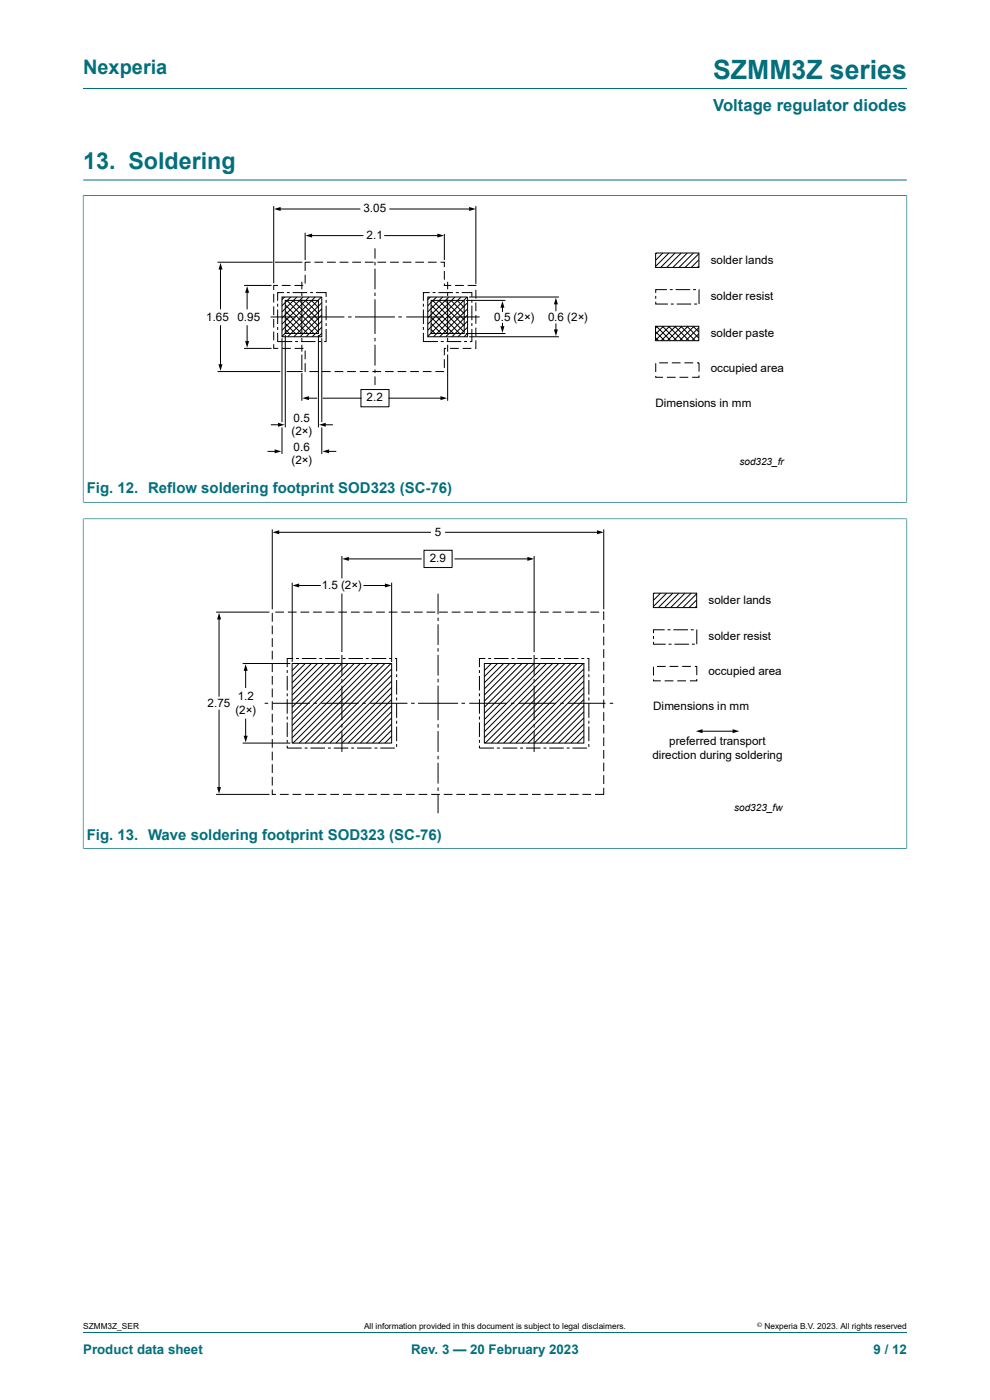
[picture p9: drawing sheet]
<svg xmlns="http://www.w3.org/2000/svg" width="210mm" height="297mm" viewBox="0 0 210 297" stroke-linecap="round" stroke-linejoin="round" font-family="sans-serif">
<path d="M17.6 18.8h174.8M17.6 38.2h174.8M17.6 41.5h174.8M17.6 41.4v65.2M192.4 41.4v65.2M17.6 110.1h174.8M17.6 106.5h174.8M17.6 110v70M192.4 110v70M17.6 180h174.8M17.6 282.6h174.8" fill="none" stroke="#036f7b" stroke-width=".21"/>
<g fill="none" stroke="#000" stroke-width=".21">
<path d="M46.1 55.6h11.7M46.8 56.9v8.6M58.1 43.7v16.4M58.3 55.6h5.8M59.2 44.3h17.1M64 59.8v1.6M64.7 49.4v5.8M64.7 58.3v1.9M65.9 55.6h-1.2v1.9M65.9 50h11.1M66.7 55.6h1.9M69.4 55.6h1.8"/>
<path d="M72 55.6h1.9M74.7 55.6h1.9M77.4 55.6h1.8M79.5 52.7v2.2M79.5 55.6v.7M79.5 57v4.4M80.1 55.6h1.8M81.6 50h11.5M82.7 44.3h17.1M82.7 55.6h1.9M85.4 55.6h1.9M88.1 55.6h1.8"/>
<path d="M90.8 55.6h1.8M93.4 55.6h.9v1.1M94.3 49.6v5.6M94.3 57.5v1.8M95 59.8v1.6M100.9 43.7v16.5M139.1 53.7h9.2v3h-9.2zM139.3 53.7l-.2 .2M140.6 53.7l-1.5 1.5M141.9 53.7l-2.8 2.8M143.2 53.7l-3.1 3M144.5 53.7l-3.1 3"/>
<path d="M145.8 53.7l-3.1 3M147.1 53.7l-3.1 3M148.3 56.4l-.4 .3M148.3 55.1l-1.7 1.6M148.3 53.8l-3 2.9M46.1 78.8h13.4M46.8 69.1v8.5M51.8 60.6h5.8M51.8 73.9h5.8M52.4 61.8v3.7M52.4 69.1v3.5M57.4 67.2h5.3"/>
<path d="M58.1 73v.9h.9M58.1 62.3v1.9M58.1 65v1.9M58.1 67.7v1.8M58.1 70.3v1.9M58.9 70.6v1.9h3.1M58.9 64.4v.7M58.9 65.7v3.1M58.9 69.4v.6M59 60.6h-.9v.9M59.8 60.6h1.8M59.8 63h8.5v8.4h-8.5z"/>
<path d="M59.8 71.8v17.7M59.8 73.9h1.9M60.2 62.1h-1.3v1.7M60.4 63l-.6 .6M60.5 63.7h7v7.1h-7zM60.5 71.1v19.6M60.5 64.7l6.1 6.1M60.5 66l4.8 4.8M60.5 67.3l3.5 3.5M60.5 68.6l2.2 2.2M60.5 69.9l.9 .9M60.8 78.8h3.4"/>
<path d="M60.8 63.7l6.7 6.7M60.9 62.1h.6M61.7 63l-1.9 1.9M62.1 62.1h3.1M62.1 63.7l5.4 5.4M62.5 60.6h1.8M62.5 73.9h1.9M62.6 72.5h.6M63 63l-3.2 3.2M63.4 63.7l4.1 4.1M63.5 67.2h.7M63.8 72.5h3.1"/>
<path d="M64 62.1v.7M64 63.5v7.4M64 71.7v.7M64 73.2v1.4M64 75.2v3.3M64 79.1v5.9M64.3 63l-4.5 4.5M64.7 77l.1 1.8M64.7 74.4v1.8M64.7 63.7l2.8 2.8M65.1 67.2h7.9M65.6 63l-5.8 5.8"/>
<path d="M65.6 78.8h1.9M65.8 62.1h.6M66 63.7l1.5 1.5M66.9 63l-7.1 7.1M67 62.1h2.2v.9M67.3 63.7l.2 .2M67.5 72.5h.7M67.5 71.1v19.6M68.2 63l-8.4 8.4M68.3 69.4l-2.1 2M68.3 68.1l-3.4 3.3M68.3 66.8l-4.7 4.6"/>
<path d="M68.3 65.5l-6 5.9M68.3 64.2l-7.3 7.2M68.3 70.7l-.8 .7M68.3 71.8v17.7M68.3 78.8h1.8M69.2 69.8v2.7h-.4M69.2 63.6v.6M69.2 64.9v3M69.2 68.6v.6M71 78.8h1.8M73.6 78.8h1.9M73.8 67.2h.8"/>
<path d="M75.3 67.2h8.5M76.3 78.8h1.9M79 78.8h1.8M79.5 62.1v.7M79.5 63.5v7.3M79.5 71.7v.7M79.5 73.1v4.5M79.5 78.4v.7M79.5 79.9v1.8M81.7 78.8h1.8M84.3 78.8h1.9M84.5 67.2h.7"/>
<path d="M86.2 67.2h7.9M87 78.8h1.9M89.7 78.8h1.8M89.8 70.6v1.9h3.1M89.8 64.4v.7M89.8 65.7v3.1M89.8 69.4v.6M90.7 63h8.5v8.4h-8.5zM91.1 62.1h-1.3v1.7M91.3 63l-.6 .6M91.4 63.7h7.1v7.1h-7.1zM91.4 64.7l6.1 6.1"/>
<path d="M91.4 66l4.8 4.8M91.4 67.3l3.5 3.5M91.4 68.6l2.2 2.2M91.4 69.9l.9 .9M91.8 63.7l6.7 6.7M91.8 62.1h.6M92.4 78.8h1.8M92.6 63l-1.9 1.9M93 62.1h3.1M93.1 63.7l5.4 5.4M93.5 72.5h.6M93.9 63l-3.2 3.2"/>
<path d="M94.3 60.2v.4h1.4M94.3 76.2v1.8M94.4 63.7l4.1 4.1M94.6 73.9h-.3v1.5M94.7 72.5h3.1M95 62.1v.7M95 63.5v7.4M95 71.7v.7M95 73.2v1.4M95 75.2v9.8M95 67.2h.7M95.2 63l-4.5 4.5"/>
<path d="M95.5 73.9h1.8M95.7 63.7l2.8 2.8M96.5 63l-5.8 5.8M96.5 60.6h1.9M96.7 67.2h5M96.7 62.1h.6M97 63.7l1.5 1.5M97.8 63l-7.1 7.1M97.9 62.1h2.2v.9M98.1 73.9h1.9M98.3 63.7l.2 .2M98.4 72.5h.7"/>
<path d="M98.8 63.7h8.4M98.8 70.8h8.4M99.1 63l-8.4 8.4M99.2 69.4l-2 2M99.2 68.1l-3.3 3.3M99.2 66.8l-4.6 4.6M99.2 65.5l-5.9 5.9M99.2 64.2l-7.2 7.2M99.2 70.7l-.7 .7M99.2 60.6h1.7v.1M99.5 63h19.1M99.5 71.4h19.1"/>
<path d="M100.1 69.8v2.7h-.4M100.1 63.6v.6M100.1 64.9v3M100.1 68.6v.6M100.9 72.2v1.7h-.1M100.9 61.5v1.8M100.9 64.2v1.8M100.9 66.8v1.9M100.9 69.5v1.9M106.6 65v1.1M106.6 68.6v.9M117.9 64.3v1.6"/>
<path d="M117.9 68.7v1.5M139 69.2h9.2v3.1h-9.2zM139 70.3l2 2M139 71.6l.7 .7M139.1 64v.5h2.6M139.1 79.7v.3h1.5M139.1 62.8v.6M139.1 77.1v1.8M139.2 69.2l3.1 3.1M139.4 69.2l-.4 .4M139.8 77h1.9M140.5 69.2l3.1 3.1"/>
<path d="M140.7 69.2l-1.7 1.7M141.5 61.4h-2.4v.8M141.8 69.2l3.1 3.1M142 69.2l-3 3M142.1 61.4h.6M142.3 64.5h.6M142.5 77h1.9M143.1 69.2l3.1 3.1M143.3 61.4h3.1M143.3 69.2l-3 3.1M143.5 64.5h3.1M144.4 69.2l3.1 3.1"/>
<path d="M144.6 69.2l-3 3.1M145.2 77h1.8M145.7 69.2l2.5 2.5M145.9 69.2l-3 3.1M147 69.2l1.2 1.2M147 61.4h.6M147.2 69.2l-3 3.1M147.2 64.5h.7M147.9 77h.4v1.8M148.2 72.1l-.2 .2M148.2 70.8l-1.4 1.5M148.2 69.5l-2.7 2.8"/>
<path d="M148.3 61.4v3.1M148.3 79.7v.3h-1.5M56.9 95.8h1.6M57.6 90.1h1.6M59.8 90.7v5.6M65.3 84.5h1.9M68.3 90.7v5.6M68.6 84.5h8M68.8 90.1h1.7M69.5 95.8h1.7M76.6 82.6h5.9v3.7h-5.9zM82.5 84.5h11.2"/>
<path d="M141.5 80h1.8M144.1 80h1.9M57.8 112.3v17M58.9 112.9h32.4M72.5 118v4.7M73.7 118.6h15.6M89.9 116.7h6v3.7h-6zM94.5 112.9h32.4M96.5 118.6h15.7M113.3 118v20.3M128.1 112.3v17M45.8 129.9h11.4"/>
<path d="M46.5 131.1v16.6M57.8 130v1.9M57.8 132.7v1.9M57.8 135.4v1.8M57.8 138.1v1.8M58.4 129.9h1.8M61.1 129.9h1.8M62 123.6v16.8M62.2 139.7h-1.3v1.8M62.8 139.7h.6M63.2 124.2h4.7M63.7 129.9h1.9"/>
<path d="M64 139.7h3.1M66.4 129.9h1.9M67.7 139.7h.6M69 139.7h3M69.1 129.9h1.8M71.8 129.9h1.8M72.5 125.9v12.4M72.5 138.9v4.4M72.7 139.7h.6M73.9 139.7h3.1M74.4 129.9h1.9M77.1 129.9h1.9"/>
<path d="M77.2 124.2h4.7M77.6 139.7h.6M78.8 139.7h3.1M79.8 129.9h1.8M82.5 129.9h1.8M82.5 139.7h.7M83.1 123.6v16.8M83.8 139.7h.3v2.7M85.1 129.9h1.9M87.8 129.9h1.9M90.5 129.9h1.8M92.9 125.9v4.4"/>
<path d="M92.9 131v.7M92.9 132.4v4.4M92.9 137.5v.7M92.9 138.9v4.4M93.1 129.9h1.9M95.8 129.9h1.9M98.5 129.9h1.8M101.2 129.9h1.8M103 139.7h-1.3v1.8M103.6 139.7h.6M103.8 129.9h1.9M104.8 139.7h3.1"/>
<path d="M106.5 129.9h1.9M108.5 139.7h.6M109.2 129.9h1.8M109.7 139.7h3.1M111.9 129.9h1.8M113.3 138.9v4.4M113.4 139.7h.7M114.5 129.9h1.9M114.7 139.7h3.1M117.2 129.9h1.9M118.4 139.7h.6M119.6 139.7h3.1"/>
<path d="M119.9 129.9h1.8M122.6 129.9h1.8M123.3 139.7h.6M124.5 139.7h.4v2.7M125.2 129.9h1.9M127.9 129.9h.2v1.6M128.1 132.4v1.8M128.1 135v1.9M128.1 137.7v1.9M138.6 125.8h9.2v3.1h-9.2zM138.6 136.2v.5h2.6M138.6 134.9v.7"/>
<path d="M138.8 125.8l-.2 .3M140.1 125.8l-1.5 1.6M141 133.6h-2.4v.7M141.4 125.8l-2.8 2.9M141.6 133.6h.6M141.8 136.7h.6M142.7 125.8l-3 3.1M142.8 133.6h3.1M143.1 136.7h3M144 125.8l-3 3.1M145.3 125.8l-3 3.1M146.5 133.6h.7"/>
<path d="M146.6 125.8l-3 3.1M146.8 136.7h.6M147.8 133.6v3.1M147.8 128.6l-.3 .3M147.8 127.3l-1.6 1.6M147.8 126l-2.9 2.9M46.5 150.7v16.6M51.5 140.8h10.1M51.5 157.6h10.1M52.1 142v3.9M52.1 152.5v3.9M56.1 149.2h.8"/>
<path d="M57.8 140.7v1.9M57.8 143.4v1.9M57.8 146.1v1.8M57.8 148.8v1.8M57.8 151.4v1.9M57.8 154.1v1.9M57.8 156.8v1.8M57.8 159.5v1.8M57.8 149.2h7.9M60.9 158.2v.5h3.1M60.9 142.1v.7M60.9 143.4v3.1"/>
<path d="M60.9 147.1v.6M60.9 148.3v3.1M60.9 152v.6M60.9 153.3v3M60.9 157v.6M62 140.8h21.1v16.8h-21.1zM63.5 140.8l-1.5 1.4M64.6 158.7h.6M64.8 140.8l-2.8 2.7M65.9 158.7h3M66.1 140.8l-4.1 4M66.5 149.2h.7"/>
<path d="M67.4 140.8l-5.4 5.3M68.2 149.2h7.9M68.7 140.8l-6.7 6.6M69.6 158.7h.6M69.9 140.8l-7.9 7.9M70.8 158.7h3.1M71.2 140.8l-9.2 9.2M72.5 144v.8M72.5 145.4v7.4M72.5 153.6v.8M72.5 155.1v4.4M72.5 140.8l-10.5 10.5"/>
<path d="M73.8 140.8l-11.8 11.8M74.5 158.7h.6M75.1 140.8l-13.1 13.1M75.7 158.7h3.1M76.4 140.8l-14.4 14.4M76.9 149.2h.7M77.7 140.8l-15.7 15.7M78.5 149.2h7.9M79 140.8l-16.8 16.8M79.4 158.7h.7M80.3 140.8l-16.8 16.8M80.7 158.7h3.1"/>
<path d="M81.6 140.8l-16.9 16.8M82.9 140.8l-16.9 16.8M83.1 145.8l-11.9 11.8M83.1 144.5l-13.2 13.1M83.1 143.2l-14.5 14.4M83.1 141.9l-15.8 15.7M83.1 151l-6.7 6.6M83.1 149.7l-8 7.9M83.1 148.4l-9.3 9.2M83.1 147.1l-10.5 10.5M83.1 156.2l-1.5 1.4M83.1 154.9l-2.8 2.8"/>
<path d="M83.1 153.6l-4.1 4M83.1 152.3l-5.4 5.3M84.1 143v.7M84.1 144.3v3.1M84.1 148v.6M84.1 149.2v3.1M84.1 152.9v.6M84.1 154.1v3.1M84.1 157.8v.7M87.2 149.2h.8M88.7 149.2h8.5M92.9 144v.8"/>
<path d="M92.9 145.4v7.4M92.9 153.6v.8M92.9 155.1v4.4M97.9 149.2h.7M99.6 149.2h7.9M101.7 158.2v.5h3.1M101.7 142.2v.6M101.7 143.4v3.1M101.7 147.1v.6M101.7 148.3v3.1M101.7 152v.6M101.7 153.3v3"/>
<path d="M101.7 157v.6M102.7 140.8h21.2v16.8h-21.2zM104.2 140.8l-1.5 1.4M105.4 158.7h.6M105.5 140.8l-2.8 2.7M106.6 158.7h3.1M106.8 140.8l-4.1 4M108.1 140.8l-5.4 5.3M108.4 149.2h.7M109.4 140.8l-6.7 6.6M110 149.2h7.9M110.3 158.7h.7"/>
<path d="M110.7 140.8l-8 7.9M111.6 158.7h3.1M112 140.8l-9.3 9.2M113.3 144v.8M113.3 145.4v7.4M113.3 153.6v.8M113.3 155.1v4.4M113.3 140.8l-10.6 10.5M114.6 140.8l-11.9 11.8M115.3 158.7h.6M115.9 140.8l-13.2 13.1M116.5 158.7h3.1"/>
<path d="M117.2 140.8l-14.5 14.4M118.5 140.8l-15.8 15.7M118.9 149.2h.7M119.8 140.8l-16.9 16.8M120.2 158.7h.6M120.5 149.2h7.9M121.1 140.8l-16.9 16.8M121.4 158.7h3.1M122.4 140.8l-16.9 16.8M123.7 140.8l-16.9 16.8M123.9 145.8l-11.9 11.8M123.9 144.5l-13.2 13.1"/>
<path d="M123.9 143.2l-14.5 14.4M123.9 141.9l-15.8 15.7M123.9 151l-6.7 6.6M123.9 149.7l-8 7.9M123.9 148.4l-9.3 9.2M123.9 147.1l-10.6 10.5M123.9 156.2l-1.5 1.4M123.9 154.9l-2.8 2.8M123.9 153.6l-4.1 4M123.9 152.3l-5.4 5.3M124.9 143v.7M124.9 144.3v3.1"/>
<path d="M124.9 148v.6M124.9 149.2v3.1M124.9 152.9v.6M124.9 154.1v3.1M124.9 157.8v.7M128.1 140.4v1.8M128.1 143.1v1.8M128.1 145.7v1.9M128.1 148.4v1.9M128.1 151.1v1.8M128.1 153.8v1.8M128.1 156.4v1.9"/>
<path d="M128.1 159.1v1.9M129.3 149.2h.8M138.6 144.1v.3h1.6M138.6 141.5v1.8M139.4 141.4h1.8M141 144.4h1.8M142 141.4h1.9M143.7 144.4h1.8M144.7 141.4h1.9M147.4 141.4h.4v1.8M147.8 144v.4h-1.5M148.4 155.1h7.3"/>
<path d="M45.8 168.5h11.4M57.8 167.5v1h.8M57.8 162.1v1.9M57.8 164.8v1.8M59.4 168.5h1.8M62 168.5h1.9M64.7 168.5h1.9M67.4 168.5h1.8M70.1 168.5h1.8M72.7 168.5h1.9M75.4 168.5h1.9M78.1 168.5h1.8"/>
<path d="M80.8 168.5h1.8M83.4 168.5h1.9M86.1 168.5h1.9M88.8 168.5h1.8M91.5 168.5h1.8M92.9 160.3v.8M92.9 161.8v4.4M92.9 167.1v.7M92.9 168.5v4M94.1 168.5h1.9M96.8 168.5h1.9M99.5 168.5h1.8"/>
<path d="M102.2 168.5h1.8M104.8 168.5h1.9M107.5 168.5h1.9M110.2 168.5h1.8M112.8 168.5h1.9M115.5 168.5h1.9M118.2 168.5h1.8M120.9 168.5h1.8M123.5 168.5h1.9M128.1 167.1v1.4h-1.9M128.1 161.8v1.8M128.1 164.5v1.8"/>
</g>
<g fill="#000">
<path d="M46.8 55.8l.4 1.4h-.8zM58.1 44.3l1.4-.4v.9zM64.8 50l1.4-.4v.8zM92.8 49.6l1.4 .4-1.4 .4zM99.5 43.9l1.4 .4-1.4 .5zM46.3 77.3h.9l-.4 1.4zM52.4 60.7l.4 1.4h-.8zM52 72.4h.8l-.4 1.4zM106.6 63.9l.4 1.4h-.8zM106.2 69.2h.8l-.4 1.4zM117.9 63.2l.4 1.4h-.8zM117.5 69.9h.8l-.4 1.4z"/>
<path d="M58.3 95.3l1.4 .5-1.4 .4zM59 89.7l1.4 .4-1.4 .4zM64.1 84.5l1.4-.5v.9zM67.7 90.1l1.4-.4v.8zM68.4 95.8l1.4-.5v.9zM93.4 84l1.4 .5-1.4 .4zM57.8 112.9l1.4-.4v.8zM72.6 118.6l1.4-.5v.9zM111.9 118.1l1.4 .5-1.4 .4zM126.6 112.5l1.4 .4-1.4 .4zM46.5 130l.4 1.4h-.9zM62 124.2l1.5-.4v.8z"/>
<path d="M81.6 123.8l1.5 .4-1.5 .4zM52.1 140.9l.4 1.4h-.8zM51.7 156.1h.8l-.4 1.4zM147.6 155.1l1.4-.4v.8zM155.4 154.7l1.4 .4-1.4 .4zM46 167h.9l-.4 1.4z"/>
</g>
<text font-size="5.6" fill="#036f7b" x="151.3" y="16.8">SZMM3Z series</text>
<text font-size="4.9" fill="#036f7b" x="17.6" y="35.9">13. Soldering</text>
<text font-size="4.2" fill="#036f7b" x="17.6" y="15.6">Nexperia</text>
<text font-size="3.5" fill="#036f7b" x="151.3" y="23.7">Voltage regulator diodes</text>
<g font-size="3.2" fill="#036f7b">
<text x="18.4" y="104.7">Fig. 12. Reflow soldering footprint SOD323 (SC-76)</text>
<text x="18.4" y="178.1">Fig. 13. Wave soldering footprint SOD323 (SC-76)</text>
</g>
<g font-size="2.8" fill="#036f7b">
<text x="17.6" y="287.2">Product data sheet</text>
<text x="87.2" y="287.2">Rev. 3 — 20 February 2023</text>
<text x="185.3" y="287.2">9 / 12</text>
</g>
<g font-size="2.5">
<text x="77.1" y="45">3.05</text>
<text x="77.8" y="50.7">2.1</text>
<text x="150.8" y="56">solder lands</text>
<text x="150.8" y="63.7">solder resist</text>
<text x="43.7" y="68.1">1.65</text>
<text x="50.4" y="68.1">0.95</text>
<text x="104.8" y="68.1">0.5 (2×)</text>
<text x="116.3" y="68.1">0.6 (2×)</text>
<text x="150.8" y="71.5">solder paste</text>
<text x="150.8" y="78.9">occupied area</text>
<text x="62.3" y="89.6">0.5</text>
<text x="77.8" y="85.2">2.2</text>
<text x="139" y="86.3">Dimensions in mm</text>
<text x="61.8" y="92.3">(2×)</text>
<text x="62.3" y="95.6">0.6</text>
<text x="61.8" y="98.4">(2×)</text>
<text x="92.2" y="113.7">5</text>
<text x="91.2" y="119.3">2.9</text>
<text x="68.3" y="125">1.5 (2×)</text>
<text x="150.3" y="128.2">solder lands</text>
<text x="150.3" y="135.8">solder resist</text>
<text x="150.3" y="143.3">occupied area</text>
<text x="44" y="150">2.75</text>
<text x="50.4" y="148.5">1.2</text>
<text x="49.9" y="151.4">(2×)</text>
<text x="138.6" y="150.7">Dimensions in mm</text>
<text x="138.4" y="161">direction during soldering</text>
<text x="141.9" y="158">preferred transport</text>
</g>
<g font-size="2.1">
<text x="156.9" y="98.6">sod323_fr</text>
<text x="155.7" y="172">sod323_fw</text>
</g>
<g font-size="1.8">
<text x="17.6" y="282">SZMM3Z_SER</text>
<text x="77.2" y="282">All information provided in this document is subject to legal disclaimers.</text>
<text x="162.2" y="282">Nexperia B.V. 2023. All rights reserved</text>
</g>
<text font-size="1.4" x="160.6" y="281.6">©</text>
</svg>
